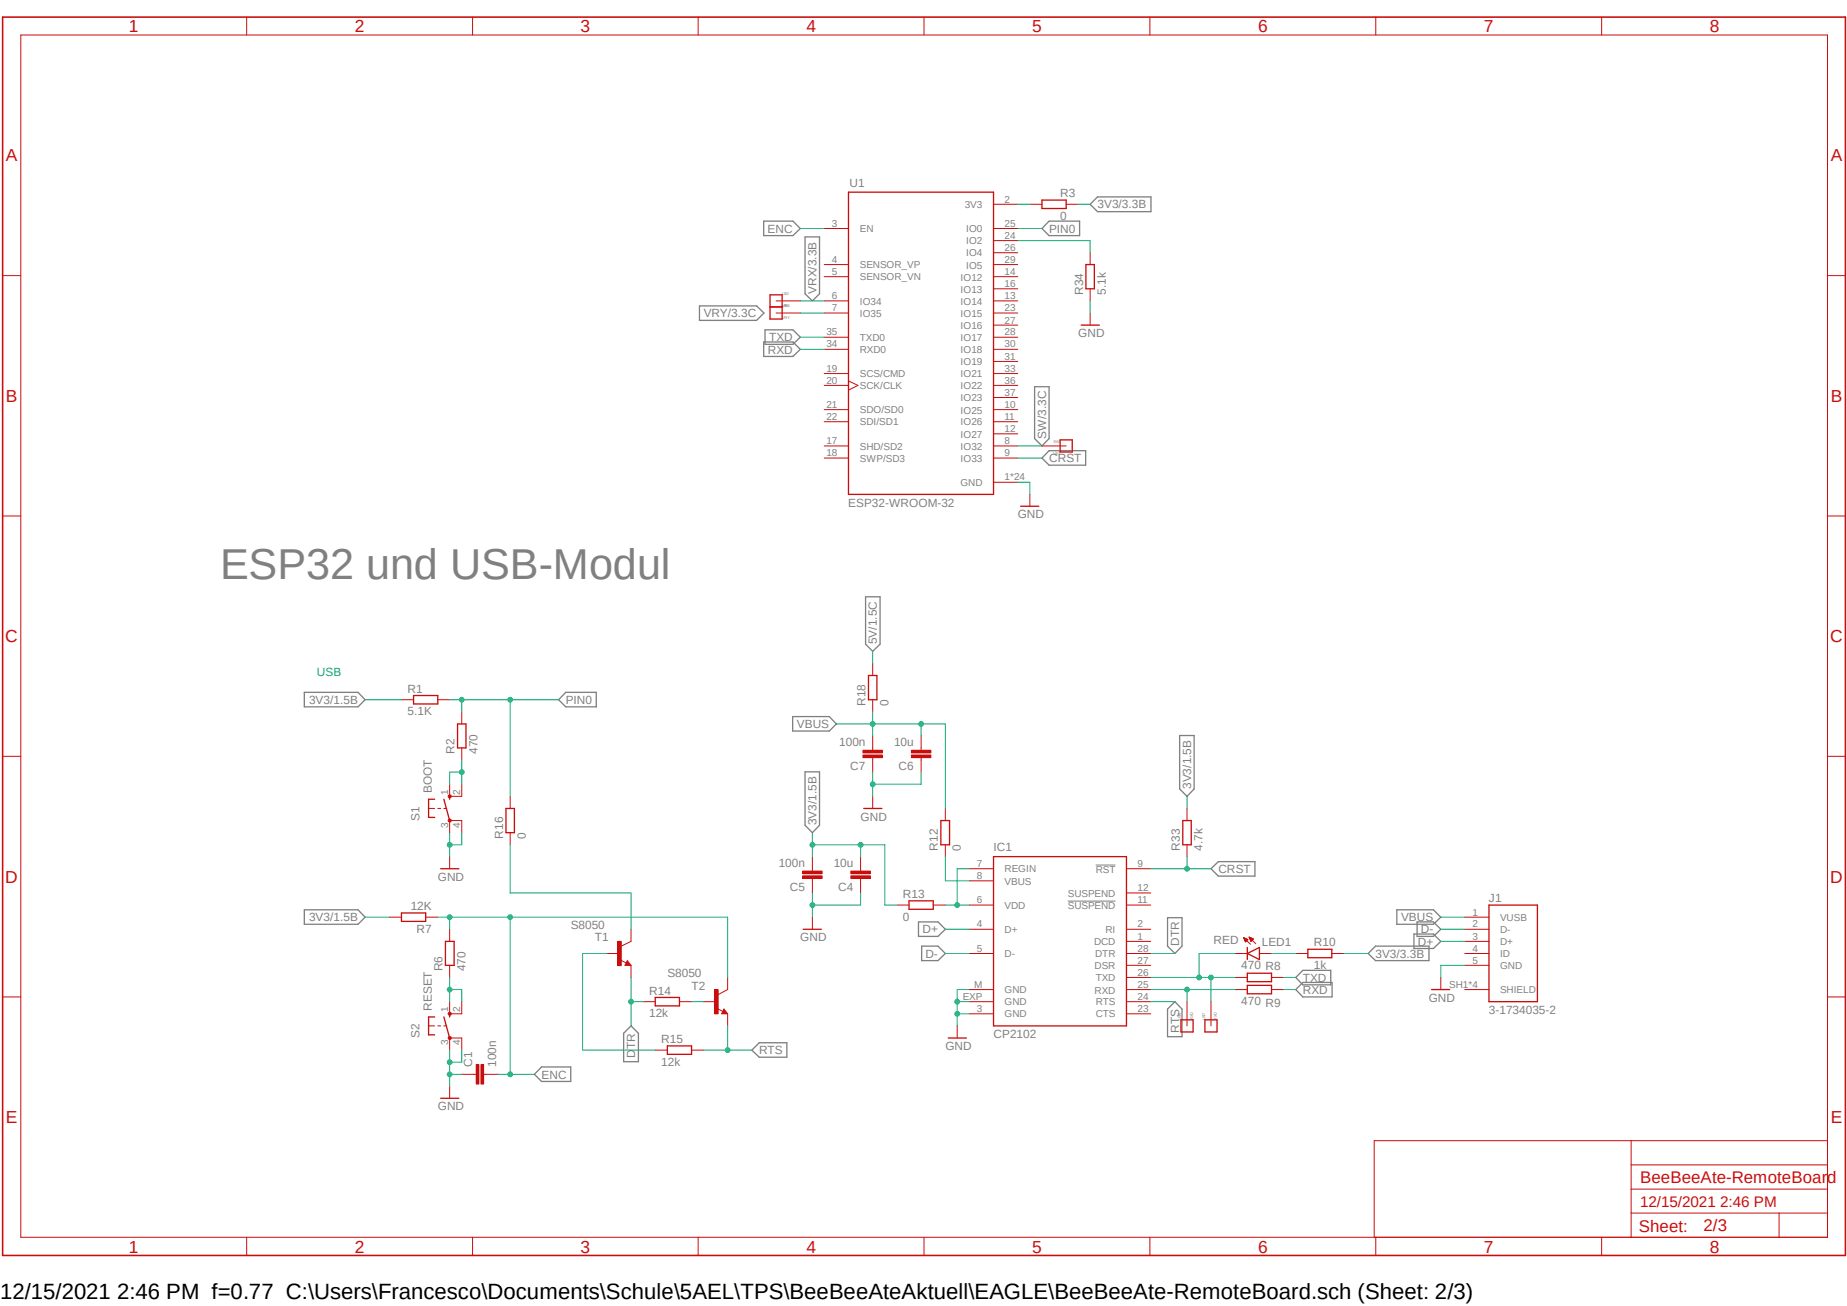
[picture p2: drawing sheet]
<svg xmlns="http://www.w3.org/2000/svg" width="297mm" height="210mm" viewBox="0 0 297 210" stroke-linecap="round" stroke-linejoin="round" font-family="sans-serif">
<path d="M0 2.5l297.1 199.9M297.1 2.5l-297.1 199.9" fill="none" stroke="#fff" stroke-width=".16"/>
<path d="M176.2 139.1h3.2M171.7 144.9h7.7" fill="none" stroke="#808080" stroke-width=".16"/>
<g fill="none" stroke="#808080" stroke-width=".21">
<path d="M122.8 35.6h4.7l1.2 1.1-1.2 1.2h-4.7zM129.5 38.1h2.3v9.1l-1.2 1.2-1.1-1.2zM168.7 35.6h4.9v2.3h-4.9l-1.1-1.2zM176.5 31.7h8.6v2.3h-8.6l-1.2-1.1zM112.5 49.2h9.2l1.2 1.1-1.2 1.2h-9.2zM122.8 55h4.7l1.2 1.2-1.2 1.1h-4.7zM123 53h4.5l1.2 1.2-1.2 1.2h-4.5zM166.4 62.2h2.3v8.3l-1.1 1.2-1.2-1.2zM168.7 72.5h5.9v2.3h-5.9l-1.1-1.1zM139.2 96h2.3v7.6l-1.2 1.1-1.1-1.1zM48.9 111.3h8.7l1.1 1.2-1.1 1.2h-8.7zM91 111.3h4.9v2.4h-4.9l-1.2-1.2z"/>
<path d="M127.5 115.2h5.8l1.2 1.2-1.2 1.2h-5.8zM189.7 118.3h2.3v8.6l-1.1 1.2-1.2-1.2zM129.5 124.1h2.3v8.6l-1.2 1.2-1.1-1.2zM194.7 139.7l1.2-1.1h5.9v2.3h-5.9zM48.9 146.3h8.7l1.1 1.2-1.1 1.1h-8.7zM147.7 148.3h3.1l1.2 1.1-1.2 1.2h-3.1zM148.2 152.1h2.6l1.2 1.2-1.2 1.2h-2.6zM187.7 147.6h2.4v4.5l-1.2 1.2-1.2-1.2zM208.4 157.2l1.1-1.2h4.5v2.4h-4.5zM208.4 159.1l1.1-1.1h4.7v2.3h-4.7zM221.2 152.1h8.6v2.4h-8.6l-1.2-1.2zM224.6 146.3h5.9l1.2 1.2-1.2 1.1h-5.9z"/>
<path d="M227.4 150.2h3.1l1.2 1.2-1.2 1.1h-3.1zM227.9 148.3h2.6l1.2 1.1-1.2 1.2h-2.6zM87.1 171.6h4.7v2.3h-4.7l-1.2-1.1zM101.5 165l1.2 1.2v4.5h-2.4v-4.5zM120.9 168.9l1.2-1.2h4.4v2.3h-4.4zM188.9 161.1l1.2 1.2v4.4h-2.4v-4.4z"/>
</g>
<g fill="none" stroke="#c90d0c" stroke-width=".21">
<path d="M136.4 30.9h23.4v48.6h-23.4zM167.6 32.2h3.8v1.3h-3.8zM123.8 49.4h2M123.8 47.4h2v3.9h-2zM173.9 52.3h2.9M174.6 42.5h1.4v3.9h-1.4zM170.5 70.7h1.9v2h-1.9zM164.1 81.4h2.9M66.5 111.8h3.9v1.4h-3.9zM73.6 116.4h1.3v3.9h-1.3zM69.9 128.5h-1v2.9h1M71.4 128.5l.9 3.5"/>
<path d="M72.3 128.1v.4M159.8 137.8h21.3v27.2h-21.3z"/>
</g>
<g fill="none" stroke="#c90d0c" stroke-width=".16">
<path d="M3.3 5.6h290.6v193.4h-290.6zM39.7 2.8v2.8M76 2.8v2.8M112.3 2.8v2.8M148.6 2.8v2.8M184.9 2.8v2.8M221.2 2.8v2.8M257.6 2.8v2.8M132.5 36.7h3.9M159.8 32.9h3.9M159.8 36.7h3.9M159.8 38.7h3.9"/>
<path d="M165.6 32.9h2M171.4 32.9h2M.4 44.3h2.9M124.8 48.4h3.9M124.8 50.3h3.9M132.5 42.5h3.9M132.5 44.5h3.9M132.5 48.4h3.9M132.5 50.3h3.9M132.5 54.2h3.9M132.5 56.2h3.9M159.8 42.5h3.9"/>
<path d="M159.8 44.5h3.9M159.8 48.4h3.9M159.8 50.3h3.9M159.8 46.4h3.9M159.8 40.6h3.9M159.8 52.3h3.9M159.8 54.2h3.9M159.8 56.2h3.9M159.8 58.1h3.9M175.3 40.6v1.9M175.3 46.4v2M175.3 50.3v2"/>
<path d="M293.9 44.3h2.9M132.5 73.7h3.9M132.5 71.7h3.9M132.5 65.9h3.9M132.5 67.8h3.9M132.5 60.1h3.9M132.5 62h3.9M136.4 61.3l1.6 .7-1.6 .7M159.8 77.6h3.9M159.8 73.7h3.9M159.8 71.7h3.9M159.8 65.9h3.9"/>
<path d="M159.8 67.8h3.9M159.8 69.8h3.9M159.8 60.1h3.9M159.8 62h3.9M159.8 63.9h3.9M165.6 79.5v1.9M167.6 71.7h3.8M.4 83h2.9M293.9 83h2.9M64.6 112.5h1.9M70.4 112.5h1.9M74.3 114.5v1.9"/>
<path d="M.4 121.6h2.9M68.9 130h1M70.4 130h.5M71.4 130h.4M72.3 128.1h2M72.3 132h2M74.3 120.3v1.9M155.9 139.7h3.9M181.1 139.7h3.9M293.9 121.6h2.9M155.9 145.5h3.9M155.9 141.6h3.9"/>
<path d="M155.9 149.4h3.9M155.9 153.3h3.9M155.9 159.1h3.9M181.1 145.5h3.9M181.1 149.4h3.9M181.1 153.3h3.9M181.1 143.6h3.9M181.1 151.4h3.9M181.1 155.2h3.9M181.1 157.2h3.9M181.1 159.1h3.9M.4 160.3h2.9"/>
<path d="M155.9 163h3.9M155.9 161.1h3.9M181.1 163h3.9M181.1 161.1h3.9M293.9 160.3h2.9M39.7 199v2.9M76 199v2.9M112.3 199v2.9M148.6 199v2.9M184.9 199v2.9M221.2 199v2.9M257.6 199v2.9"/>
<path d="M262.3 195.1h31.6M262.3 183.4v15.6M262.3 191.2h31.6M262.3 187.3h31.6M286.1 195.1v3.9M293.9 183.4h-72.9v15.6"/>
</g>
<path d="M.4 2.8h296.4v199.1h-296.4z" fill="none" stroke="#c90d0c" stroke-width=".25"/>
<path d="M72.1 131.8l.2-.1 .2 .1v.3l-.2 .1-.2-.1v-.1z" fill-rule="evenodd" fill="#c90d0c"/>
<path d="M72.1 131.8l.2-.1 .2 .1v.3l-.2 .1-.2-.1v-.1z" fill="none" stroke="#c90d0c" stroke-width=".16"/>
<path d="M72.1 127.9l.2-.1 .2 .1v.3l-.2 .1-.2-.1v-.1z" fill-rule="evenodd" fill="#c90d0c"/>
<path d="M72.1 127.9l.2-.1 .2 .1v.3l-.2 .1-.2-.1v-.1zM72.3 126.1v2M72.3 132v1.9M74.3 126.1v2M74.3 132v1.9M68.9 165h1M70.4 165h.5M71.4 165h.4M72.3 163h2M72.3 166.9h2" fill="none" stroke="#c90d0c" stroke-width=".16"/>
<path d="M69.9 163.5h-1v2.9h1M71.4 163.5l.9 3.4M72.3 163v.5" fill="none" stroke="#c90d0c" stroke-width=".21"/>
<path d="M72.1 166.8l.2-.1 .2 .1v.3l-.2 .1-.2-.1v-.2z" fill-rule="evenodd" fill="#c90d0c"/>
<path d="M72.1 166.8l.2-.1 .2 .1v.3l-.2 .1-.2-.1v-.2z" fill="none" stroke="#c90d0c" stroke-width=".16"/>
<path d="M72.1 162.9l.2-.1 .2 .1v.3l-.2 .1-.2-.1v-.2z" fill-rule="evenodd" fill="#c90d0c"/>
<g fill="none" stroke="#c90d0c" stroke-width=".16">
<path d="M140.3 118.3v2.4M148.1 118.3v2.4M72.3 137.8v1.9M130.6 137.8v2.3M138.4 137.8v2.3M138.8 120.6h3.1v.5h-3.1zM138.8 121.4h3.1v.4h-3.1zM140.3 121.8v2.4M140.3 128.1v1.9M146.6 120.6h3.1v.5h-3.1zM146.6 121.4h3.1v.4h-3.1zM148.1 121.8v2.4"/>
<path d="M152 130v2M152 135.8v2M62.6 147.5h2M68.5 147.5h1.9M72.3 149.4v2M72.3 155.2v2M99.8 154.4l.9 .5M100.9 154.5l.6 .7h-1zM101.5 151.4l-1.6 .7M129.1 140.1h3.1v.4h-3.1zM129.1 140.8h3.1v.5h-3.1zM130.6 141.3v2.3"/>
<path d="M130.6 147.5v1.9M136.8 140.1h3.2v.4h-3.2zM136.8 140.8h3.2v.5h-3.2zM138.4 141.3v2.3M144.2 145.5h2M150.1 145.5h1.9M198.6 157.2h2M198.6 159.1h2M198.6 153.3h2M200 150.8l1.1 1M200 150.8l.7 .3-.4 .4zM200 150.9h.2"/>
<path d="M200 150.8h.1M200.1 151h.3M200.1 151h.5M200.1 151h.4M200.2 151.2h.4M200.2 151.1h.5M200.2 151.3h.2M200.2 151.2h.3M200.3 151.4h.1M200.9 150.7l1 1.1M200.9 150.7l.6 .3M200.9 150.7l.3 .7 .3-.4"/>
<path d="M200.9 150.7h.1M200.9 150.8h.3M201 150.9h.3M201 151h.5M201 151.1h.4M201.1 151.2h.2M201.1 151.3h.2M201.2 151.3v.1M202.5 153.3h2M204.5 157.2h1.9M204.5 159.1h1.9M208.4 153.3h1.9"/>
<path d="M214.2 153.3h1.9M231.7 157.2v1.9M235.5 147.5h3.9M235.5 159.1h3.9M235.5 153.3h3.9M235.5 149.4h3.9M235.5 151.4h3.9M235.5 155.2h3.9M72.1 162.9l.2-.1 .2 .1v.3l-.2 .1-.2-.1v-.2zM72.3 161.1v1.9M72.3 166.9v2M72.3 174.7v1.9"/>
<path d="M74.3 161.1v1.9M74.3 166.9v2M74.3 172.8h2.3M76.6 171.2h.4v3.1h-.4zM77.3 171.2h.5v3.1h-.5zM77.8 172.8h2.3M153.9 165v1.9"/>
</g>
<g fill="none" stroke="#c90d0c" stroke-width=".21">
<path d="M70.9 139.7h2.9M138.9 130h2.9M151.3 132h1.4v3.8h-1.4zM64.6 146.8h3.9v1.4h-3.9zM71.6 151.4h1.4v3.8h-1.4zM100.9 154.9l.1 .2h-.3l.2-.4 .4 .5h-.6M129.2 149.4h2.9M146.2 144.9h3.9v1.3h-3.9zM200.6 156.5h3.9v1.4h-3.9zM200.6 158.5h3.9v1.3h-3.9zM200.6 152.4v1.9M200.6 153.3l1.9-.9v1.9z"/>
<path d="M210.3 152.7h3.9v1.3h-3.9zM230.2 159.1h2.9M239.4 145.5h7.8v15.6h-7.8zM70.9 176.6h2.9M152.5 166.9h2.9"/>
</g>
<path d="M138.8 120.9h3.1M138.8 121.6h3.1M146.6 120.9h3.1M146.6 121.6h3.1M129.1 140.3h3.1M129.1 141.1h3.1M136.8 140.3h3.2M136.8 141.1h3.2M76.8 171.2v3.1M77.6 171.2v3.1" fill="none" stroke="#c90d0c" stroke-width=".42"/>
<path d="M99.3 151.4h.6v3.9h-.6z" fill-rule="evenodd" fill="#c90d0c"/>
<path d="M97.6 153.3h1.9M99.3 151.4h.6v3.9h-.6zM101.5 149.4v2M101.5 155.2v2M117 159.1l-1.5 .8M115.3 162.2l.9 .4M116.4 162.3l.6 .7h-1z" fill="none" stroke="#c90d0c" stroke-width=".16"/>
<path d="M116.4 162.6l.1 .2h-.3l.2-.4 .4 .5h-.6" fill="none" stroke="#c90d0c" stroke-width=".21"/>
<path d="M114.9 159.1h.6v3.9h-.6z" fill-rule="evenodd" fill="#c90d0c"/>
<g fill="none" stroke="#c90d0c" stroke-width=".16">
<path d="M140.3 106.7v1.9M140.3 112.5v2M82 128.1v1.9M82 133.9v1.9M190.9 130v2M190.9 135.8v2M114.9 159.1h.6v3.9h-.6zM117 157.2v1.9M103.4 161.1h2M105.4 168.9h1.9M109.3 161.1h1.9M111.2 168.9h1.9"/>
<path d="M113.1 161.1h2M117 163v2M190.9 161.1v3.9M194.7 161.1v3.9"/>
</g>
<path d="M139.7 108.6h1.3v3.9h-1.3zM81.4 130h1.3v3.9h-1.3zM190.2 132h1.4v3.8h-1.4zM105.4 160.4h3.9v1.4h-3.9zM107.3 168.2h3.9v1.3h-3.9zM189.9 164h2v1.9h-2zM193.8 164h1.9v1.9h-1.9z" fill="none" stroke="#c90d0c" stroke-width=".21"/>
<path d="M173.4 32.9h1.9M58.7 112.5h5.9M130.6 133.9v3.9M130.6 135.8h7.8v2M58.7 147.5h3.9M216.1 153.3h3.9" fill="none" stroke="#0dab76" stroke-width=".16"/>
<circle cx="130.6" cy="135.8" r=".38" fill="#0dab76"/>
<g fill="none" stroke="#0dab76" stroke-width=".16">
<path d="M138.4 135.8h3.9"/>
<circle cx="130.6" cy="135.8" r=".38"/>
</g>
<circle cx="138.4" cy="135.8" r=".38" fill="#0dab76"/>
<g fill="none" stroke="#0dab76" stroke-width=".16">
<path d="M175.3 48.4v1.9M163.7 77.6h1.9v1.9M72.3 133.9v3.9M72.3 135.8h2M142.3 135.8v9.7h1.9M190.9 128.1v1.9"/>
<circle cx="138.4" cy="135.8" r=".38"/>
</g>
<circle cx="72.3" cy="135.8" r=".38" fill="#0dab76"/>
<g fill="none" stroke="#0dab76" stroke-width=".16">
<path d="M74.3 133.9v1.9M72.3 168.9v5.8M72.3 172.8h2"/>
<circle cx="72.3" cy="135.8" r=".38"/>
</g>
<circle cx="72.3" cy="172.8" r=".38" fill="#0dab76"/>
<g fill="none" stroke="#0dab76" stroke-width=".16">
<path d="M72.3 170.8h2"/>
<circle cx="72.3" cy="172.8" r=".38"/>
</g>
<circle cx="72.3" cy="170.8" r=".38" fill="#0dab76"/>
<g fill="none" stroke="#0dab76" stroke-width=".16">
<path d="M130.6 143.6v3.9M138.4 143.6v1.9h-7.8M74.3 168.9v1.9"/>
<circle cx="72.3" cy="170.8" r=".38"/>
</g>
<circle cx="130.6" cy="145.5" r=".38" fill="#0dab76"/>
<g fill="none" stroke="#0dab76" stroke-width=".16">
<path d="M155.9 159.1h-2v5.9M153.9 161.1h2"/>
<circle cx="130.6" cy="145.5" r=".38"/>
</g>
<circle cx="153.9" cy="161.1" r=".38" fill="#0dab76"/>
<g fill="none" stroke="#0dab76" stroke-width=".16">
<path d="M153.9 163h2"/>
<circle cx="153.9" cy="161.1" r=".38"/>
</g>
<circle cx="153.9" cy="163" r=".38" fill="#0dab76"/>
<g fill="none" stroke="#0dab76" stroke-width=".16">
<path d="M140.3 124.2v3.9M140.3 126.1h7.8M235.5 155.2h-3.8v2"/>
<circle cx="153.9" cy="163" r=".38"/>
</g>
<circle cx="140.3" cy="126.1" r=".38" fill="#0dab76"/>
<g fill="none" stroke="#0dab76" stroke-width=".16">
<path d="M163.7 36.7h3.9M82 112.5v15.6M89.8 112.5h-15.5v2M148.1 124.2v1.9"/>
<circle cx="140.3" cy="126.1" r=".38"/>
</g>
<circle cx="82" cy="112.5" r=".38" fill="#0dab76"/>
<g fill="none" stroke="#0dab76" stroke-width=".16">
<path d="M72.3 112.5h2"/>
<circle cx="82" cy="112.5" r=".38"/>
</g>
<circle cx="74.3" cy="112.5" r=".38" fill="#0dab76"/>
<g fill="none" stroke="#0dab76" stroke-width=".16">
<path d="M128.7 36.7h3.8M70.4 147.5h11.6M72.3 147.5v1.9"/>
<circle cx="74.3" cy="112.5" r=".38"/>
</g>
<circle cx="72.3" cy="147.5" r=".38" fill="#0dab76"/>
<g fill="none" stroke="#0dab76" stroke-width=".16">
<path d="M82 147.5v25.3h-1.9"/>
<circle cx="72.3" cy="147.5" r=".38"/>
</g>
<circle cx="82" cy="147.5" r=".38" fill="#0dab76"/>
<g fill="none" stroke="#0dab76" stroke-width=".16">
<path d="M82 172.8h3.9"/>
<circle cx="82" cy="147.5" r=".38"/>
</g>
<circle cx="82" cy="172.8" r=".38" fill="#0dab76"/>
<g fill="none" stroke="#0dab76" stroke-width=".16">
<path d="M128.7 54.2h3.8M128.7 56.2h3.8M163.7 73.7h3.9M185 139.7h9.7M190.9 137.8v1.9M82 147.5h35v9.7M206.4 157.2h2M206.4 159.1h2"/>
<circle cx="82" cy="172.8" r=".38"/>
</g>
<circle cx="190.9" cy="139.7" r=".38" fill="#0dab76"/>
<g fill="none" stroke="#0dab76" stroke-width=".16">
<path d="M163.7 38.7h11.6v1.9M163.7 32.9h1.9M128.7 48.4h3.8M128.7 50.3h3.8M163.7 71.7h3.9M74.3 124.2h-2v1.9M74.3 122.2v3.9M82 135.8v7.8h19.5v5.8"/>
<circle cx="190.9" cy="139.7" r=".38"/>
</g>
<circle cx="74.3" cy="124.2" r=".38" fill="#0dab76"/>
<g fill="none" stroke="#0dab76" stroke-width=".16">
<path d="M72.3 157.2v3.9M72.3 159.1h2"/>
<circle cx="74.3" cy="124.2" r=".38"/>
</g>
<circle cx="72.3" cy="159.1" r=".38" fill="#0dab76"/>
<g fill="none" stroke="#0dab76" stroke-width=".16">
<path d="M74.3 159.1v2M185 157.2h9.7M198.6 153.3h-5.8v3.9M204.5 153.3h3.9"/>
<circle cx="72.3" cy="159.1" r=".38"/>
</g>
<circle cx="192.8" cy="157.2" r=".38" fill="#0dab76"/>
<g fill="none" stroke="#0dab76" stroke-width=".16">
<path d="M198.6 157.2h-3.9v3.9"/>
<circle cx="192.8" cy="157.2" r=".38"/>
</g>
<circle cx="194.7" cy="157.2" r=".38" fill="#0dab76"/>
<g fill="none" stroke="#0dab76" stroke-width=".16">
<path d="M140.3 114.5v3.8M140.3 116.4h7.8v1.9M152 149.4h3.9M152 153.3h3.9M231.7 149.4h3.8M231.7 151.4h3.8M231.7 147.5h3.8"/>
<circle cx="194.7" cy="157.2" r=".38"/>
</g>
<circle cx="140.3" cy="116.4" r=".38" fill="#0dab76"/>
<g fill="none" stroke="#0dab76" stroke-width=".16">
<path d="M134.5 116.4h5.8M148.1 116.4h3.9"/>
<circle cx="140.3" cy="116.4" r=".38"/>
</g>
<circle cx="148.1" cy="116.4" r=".38" fill="#0dab76"/>
<g fill="none" stroke="#0dab76" stroke-width=".16">
<path d="M152 116.4v13.6M185 159.1h13.6M190.9 159.1v2"/>
<circle cx="148.1" cy="116.4" r=".38"/>
</g>
<circle cx="190.9" cy="159.1" r=".38" fill="#0dab76"/>
<g fill="none" stroke="#0dab76" stroke-width=".16">
<path d="M152 137.8v3.8h3.9M153.9 139.7v5.8M152 145.5h3.9"/>
<circle cx="190.9" cy="159.1" r=".38"/>
</g>
<circle cx="153.9" cy="145.5" r=".38" fill="#0dab76"/>
<g fill="none" stroke="#0dab76" stroke-width=".16">
<path d="M153.9 139.7h2M101.5 157.2v7.8M185 153.3h3.9M101.5 161.1h1.9"/>
<circle cx="153.9" cy="145.5" r=".38"/>
</g>
<circle cx="101.5" cy="161.1" r=".38" fill="#0dab76"/>
<g fill="none" stroke="#0dab76" stroke-width=".16">
<path d="M97.6 153.3h-3.9v15.6h11.7M117 165v3.9h-3.9"/>
<circle cx="101.5" cy="161.1" r=".38"/>
</g>
<circle cx="117" cy="168.9" r=".38" fill="#0dab76"/>
<g fill="none" stroke="#0dab76" stroke-width=".16">
<path d="M140.3 104.7v2M111.2 161.1h1.9M117 168.9h3.9M185 161.1h3.9"/>
<circle cx="117" cy="168.9" r=".38"/>
</g>
<text font-size="6.9" fill="#808080" x="35.4" y="93.1">ESP32 und USB-Modul</text>
<text font-size="3.6" x="0" y="208.9">12/15/2021 2:46 PM f=0.77 C:\Users\Francesco\Documents\Schule\5AEL\TPS\BeeBeeAteAktuell\EAGLE\BeeBeeAte-RemoteBoard.sch (Sheet: 2/3)</text>
<g font-size="2.8" fill="#c90d0c">
<text x="20.7" y="5.2">1</text>
<text x="57.1" y="5.2">2</text>
<text x="93.3" y="5.2">3</text>
<text x="129.7" y="5.2">4</text>
<text x="166" y="5.2">5</text>
<text x="202.3" y="5.2">6</text>
<text x="238.6" y="5.2">7</text>
<text x="275" y="5.2">8</text>
<text x=".9" y="26">A</text>
<text x="294.4" y="26">A</text>
<text x=".9" y="64.6">B</text>
<text x="294.4" y="64.6">B</text>
<text x=".8" y="103.3">C</text>
<text x="294.3" y="103.3">C</text>
<text x=".8" y="141.9">D</text>
<text x="294.3" y="141.9">D</text>
<text x=".9" y="180.6">E</text>
<text x="294.4" y="180.6">E</text>
<text x="20.7" y="201.4">1</text>
<text x="57.1" y="201.4">2</text>
<text x="93.3" y="201.4">3</text>
<text x="129.7" y="201.4">4</text>
<text x="166" y="201.4">5</text>
<text x="202.3" y="201.4">6</text>
<text x="238.6" y="201.4">7</text>
<text x="275" y="201.4">8</text>
</g>
<g font-size="2.7" fill="#c90d0c">
<text x="263.7" y="190.2">BeeBeeAte-RemoteBoard</text>
<text x="273.9" y="198">2/3</text>
<text x="263.5" y="198.1">Sheet:</text>
</g>
<text font-size="2.5" fill="#c90d0c" x="263.7" y="194.1">12/15/2021 2:46 PM</text>
<g font-size="1.9" fill="#808080">
<text x="136.6" y="30.1">U1</text>
<text x="170.5" y="35.4">0</text>
<text x="170.5" y="31.7">R3</text>
<text x="176.5" y="33.5">3V3/3.3B</text>
<text x="123.4" y="37.4">ENC</text>
<text x="168.7" y="37.4">PIN0</text>
<text x="131.3" y="47.2" transform="rotate(-90 131.3 47.2)">VRX/3.3B</text>
<text x="174.2" y="47.4" transform="rotate(-90 174.2 47.4)">R34</text>
<text x="177.8" y="47.4" transform="rotate(-90 177.8 47.4)">5.1k</text>
<text x="113.2" y="51">VRY/3.3C</text>
<text x="123.5" y="56.9">RXD</text>
<text x="123.7" y="54.9">TXD</text>
<text x="173.4" y="54.2">GND</text>
<text x="168.2" y="70.5" transform="rotate(-90 168.2 70.5)">SW/3.3C</text>
<text x="168.7" y="74.3">CRST</text>
<text x="136.4" y="81.5">ESP32-WROOM-32</text>
<text x="163.7" y="83.4">GND</text>
<text x="141" y="103.6" transform="rotate(-90 141 103.6)">5V/1.5C</text>
<text x="49.7" y="113.2">3V3/1.5B</text>
<text x="65.5" y="111.4">R1</text>
<text x="91" y="113.2">PIN0</text>
<text x="139.2" y="113.5" transform="rotate(-90 139.2 113.5)">R18</text>
<text x="142.9" y="113.5" transform="rotate(-90 142.9 113.5)">0</text>
<text x="65.5" y="115">5.1K</text>
<text x="128.1" y="117.1">VBUS</text>
<text x="135" y="120">100n</text>
<text x="143.8" y="120">10u</text>
<text x="73.1" y="121.2" transform="rotate(-90 73.1 121.2)">R2</text>
<text x="76.8" y="121.2" transform="rotate(-90 76.8 121.2)">470</text>
<text x="136.7" y="123.9">C7</text>
<text x="144.5" y="123.9">C6</text>
<text x="67.5" y="132" transform="rotate(-90 67.5 132)">S1</text>
<text x="69.4" y="127.6" transform="rotate(-90 69.4 127.6)">BOOT</text>
<text x="138.4" y="132">GND</text>
<text x="191.6" y="126.9" transform="rotate(-90 191.6 126.9)">3V3/1.5B</text>
<text x="80.9" y="134.9" transform="rotate(-90 80.9 134.9)">R16</text>
<text x="84.6" y="134.9" transform="rotate(-90 84.6 134.9)">0</text>
<text x="131.3" y="132.7" transform="rotate(-90 131.3 132.7)">3V3/1.5B</text>
<text x="150.8" y="136.8" transform="rotate(-90 150.8 136.8)">R12</text>
<text x="154.5" y="136.8" transform="rotate(-90 154.5 136.8)">0</text>
<text x="159.8" y="136.8">IC1</text>
<text x="189.7" y="136.8" transform="rotate(-90 189.7 136.8)">R33</text>
<text x="193.4" y="136.8" transform="rotate(-90 193.4 136.8)">4.7k</text>
<text x="70.4" y="141.6">GND</text>
<text x="125.2" y="139.4">100n</text>
<text x="127" y="143.3">C5</text>
<text x="134.1" y="139.4">10u</text>
<text x="134.8" y="143.3">C4</text>
<text x="195.9" y="140.4">CRST</text>
<text x="49.7" y="148.2">3V3/1.5B</text>
<text x="66" y="146.3">12K</text>
<text x="67" y="150">R7</text>
<text x="91.8" y="149.4">S8050</text>
<text x="145.2" y="148.1">0</text>
<text x="145.2" y="144.4">R13</text>
<text x="225.3" y="148.2">VBUS</text>
<text x="239.4" y="145">J1</text>
<text x="95.6" y="151.4">T1</text>
<text x="128.7" y="151.4">GND</text>
<text x="148.3" y="150.1">D+</text>
<text x="148.8" y="154">D-</text>
<text x="189.6" y="152.1" transform="rotate(-90 189.6 152.1)">DTR</text>
<text x="195.2" y="151.8">RED</text>
<text x="199.6" y="155.8">470 R8</text>
<text x="202.9" y="152.1">LED1</text>
<text x="211.3" y="155.8">1k</text>
<text x="211.3" y="152.2">R10</text>
<text x="221.2" y="154">3V3/3.3B</text>
<text x="228" y="152.1">D+</text>
<text x="228.5" y="150.1">D-</text>
<text x="71.2" y="156.2" transform="rotate(-90 71.2 156.2)">R6</text>
<text x="74.8" y="156.2" transform="rotate(-90 74.8 156.2)">470</text>
<text x="104.4" y="159.9">R14</text>
<text x="107.3" y="157.2">S8050</text>
<text x="111.2" y="159.1">T2</text>
<text x="199.6" y="161.7">470 R9</text>
<text x="209.5" y="157.9">TXD</text>
<text x="209.5" y="159.8">RXD</text>
<text x="229.7" y="161.1">GND</text>
<text x="67.5" y="166.9" transform="rotate(-90 67.5 166.9)">S2</text>
<text x="69.4" y="162.6" transform="rotate(-90 69.4 162.6)">RESET</text>
<text x="104.4" y="163.6">12k</text>
<text x="106.3" y="167.7">R15</text>
<text x="159.8" y="166.9">CP2102</text>
<text x="189.6" y="166.1" transform="rotate(-90 189.6 166.1)">RTS</text>
<text x="239.4" y="163">3-1734035-2</text>
<text x="75.9" y="171.6" transform="rotate(-90 75.9 171.6)">C1</text>
<text x="79.8" y="171.6" transform="rotate(-90 79.8 171.6)">100n</text>
<text x="87.1" y="173.4">ENC</text>
<text x="102.2" y="170.1" transform="rotate(-90 102.2 170.1)">DTR</text>
<text x="106.3" y="171.4">12k</text>
<text x="122.1" y="169.5">RTS</text>
<text x="152" y="168.9">GND</text>
<text x="70.4" y="178.6">GND</text>
</g>
<text font-size="1.9" fill="#0dab76" x="51" y="108.6">USB</text>
<g font-size="1.6" fill="#808080">
<text x="155.2" y="33.4">3V3</text>
<text x="161.5" y="32.6">2</text>
<text x="133.8" y="36.4">3</text>
<text x="138.3" y="37.3">EN</text>
<text x="155.4" y="39.3">IO2</text>
<text x="155.4" y="37.3">IO0</text>
<text x="155.4" y="41.2">IO4</text>
<text x="161.5" y="38.4">24</text>
<text x="161.5" y="36.4">25</text>
<text x="161.5" y="40.3">26</text>
<text x="133.8" y="42.3">4</text>
<text x="133.8" y="44.2">5</text>
<text x="138.3" y="43.1">SENSOR_VP</text>
<text x="138.3" y="45.1">SENSOR_VN</text>
<text x="154.5" y="45.1">IO12</text>
<text x="154.5" y="47.1">IO13</text>
<text x="155.4" y="43.2">IO5</text>
<text x="161.5" y="44.2">14</text>
<text x="161.5" y="46.2">16</text>
<text x="161.5" y="42.3">29</text>
<text x="132.9" y="53.9">35</text>
<text x="133.8" y="48.1">6</text>
<text x="133.8" y="50.1">7</text>
<text x="138.3" y="49">IO34</text>
<text x="138.3" y="50.9">IO35</text>
<text x="154.5" y="49">IO14</text>
<text x="154.5" y="50.9">IO15</text>
<text x="154.5" y="52.9">IO16</text>
<text x="161.5" y="48.1">13</text>
<text x="161.5" y="50.1">23</text>
<text x="161.5" y="52">27</text>
<text x="161.5" y="53.9">28</text>
<text x="132.9" y="55.9">34</text>
<text x="132.9" y="59.8">19</text>
<text x="138.3" y="56.8">RXD0</text>
<text x="138.3" y="54.8">TXD0</text>
<text x="154.5" y="54.8">IO17</text>
<text x="154.5" y="56.8">IO18</text>
<text x="154.5" y="58.7">IO19</text>
<text x="161.5" y="55.9">30</text>
<text x="161.5" y="57.8">31</text>
<text x="161.5" y="59.8">33</text>
<text x="132.9" y="61.7">20</text>
<text x="132.9" y="65.6">21</text>
<text x="138.3" y="60.6">SCS/CMD</text>
<text x="138.3" y="62.6">SCK/CLK</text>
<text x="154.5" y="60.7">IO21</text>
<text x="154.5" y="62.6">IO22</text>
<text x="154.5" y="64.6">IO23</text>
<text x="161.5" y="65.6">10</text>
<text x="161.5" y="61.7">36</text>
<text x="161.5" y="63.7">37</text>
<text x="132.9" y="71.5">17</text>
<text x="132.9" y="67.6">22</text>
<text x="138.3" y="66.5">SDO/SD0</text>
<text x="138.3" y="68.4">SDI/SD1</text>
<text x="154.5" y="66.5">IO25</text>
<text x="154.5" y="68.4">IO26</text>
<text x="154.5" y="70.4">IO27</text>
<text x="161.5" y="71.5">8</text>
<text x="161.5" y="67.6">11</text>
<text x="161.5" y="69.5">12</text>
<text x="132.9" y="73.4">18</text>
<text x="138.3" y="72.3">SHD/SD2</text>
<text x="138.3" y="74.3">SWP/SD3</text>
<text x="154.5" y="74.3">IO33</text>
<text x="154.5" y="72.3">IO32</text>
<text x="161.5" y="77.3">1*24</text>
<text x="161.5" y="73.4">9</text>
<text x="154.4" y="78.1">GND</text>
<text x="72.1" y="127.8" transform="rotate(-90 72.1 127.8)">1</text>
<text x="74" y="127.8" transform="rotate(-90 74 127.8)">2</text>
<text x="72.1" y="133.1" transform="rotate(-90 72.1 133.1)">3</text>
<text x="74" y="133.1" transform="rotate(-90 74 133.1)">4</text>
<text x="157.1" y="139.4">7</text>
<text x="157.1" y="141.4">8</text>
<text x="161.5" y="140.3">REGIN</text>
<text x="161.5" y="142.2">VBUS</text>
<text x="176.2" y="140.3">RST</text>
<text x="182.9" y="139.4">9</text>
<text x="182.9" y="143.3">12</text>
<text x="157.1" y="145.3">6</text>
<text x="157.1" y="149.1">4</text>
<text x="161.5" y="146.1">VDD</text>
<text x="171.7" y="144.2">SUSPEND</text>
<text x="171.7" y="146.1">SUSPEND</text>
<text x="182.9" y="145.3">11</text>
<text x="182.9" y="149.1">2</text>
<text x="236.8" y="147.2">1</text>
<text x="236.8" y="149.1">2</text>
<text x="241.2" y="148.1">VUSB</text>
<text x="157.1" y="153">5</text>
<text x="161.5" y="150">D+</text>
<text x="161.5" y="153.9">D-</text>
<text x="175.9" y="152">DCD</text>
<text x="176" y="155.9">DSR</text>
<text x="176.1" y="153.9">DTR</text>
<text x="177.8" y="150">RI</text>
<text x="182.9" y="151.1">1</text>
<text x="182.9" y="153">28</text>
<text x="182.9" y="155">27</text>
<text x="236.8" y="151.1">3</text>
<text x="236.8" y="155">5</text>
<text x="236.8" y="153">4</text>
<text x="241.2" y="150">D-</text>
<text x="241.2" y="151.9">D+</text>
<text x="241.2" y="155.8">GND</text>
<text x="241.2" y="153.9">ID</text>
<text x="154.8" y="160.8">EXP</text>
<text x="156.7" y="158.9">M</text>
<text x="161.5" y="161.7">GND</text>
<text x="161.5" y="159.7">GND</text>
<text x="176" y="159.8">RXD</text>
<text x="176.2" y="157.8">TXD</text>
<text x="176.2" y="161.7">RTS</text>
<text x="182.9" y="156.9">26</text>
<text x="182.9" y="158.9">25</text>
<text x="182.9" y="160.8">24</text>
<text x="233" y="158.9">SH1*4</text>
<text x="241.2" y="159.7">SHIELD</text>
<text x="72.1" y="162.8" transform="rotate(-90 72.1 162.8)">1</text>
<text x="74" y="162.8" transform="rotate(-90 74 162.8)">2</text>
<text x="157.1" y="162.8">3</text>
<text x="161.5" y="163.6">GND</text>
<text x="176.2" y="163.6">CTS</text>
<text x="182.9" y="162.8">23</text>
<text x="72.1" y="168.1" transform="rotate(-90 72.1 168.1)">3</text>
<text x="74" y="168.1" transform="rotate(-90 74 168.1)">4</text>
</g>
<g font-size=".6" fill="#808080">
<text x="125.8" y="47.4">U$2</text>
<text x="125.8" y="51.3">VRY</text>
<text x="125.8" y="49.4">VRX</text>
<text x="125.8" y="49.4">U$1</text>
<text x="169.4" y="71.2">SW</text>
<text x="169.4" y="73.2">U$3</text>
<text x="189.9" y="164" transform="rotate(-90 189.9 164)">U$6</text>
<text x="191.8" y="164" transform="rotate(-90 191.8 164)">RXD</text>
<text x="193.8" y="164" transform="rotate(-90 193.8 164)">U$7</text>
<text x="195.7" y="164" transform="rotate(-90 195.7 164)">TXD</text>
</g>
</svg>
